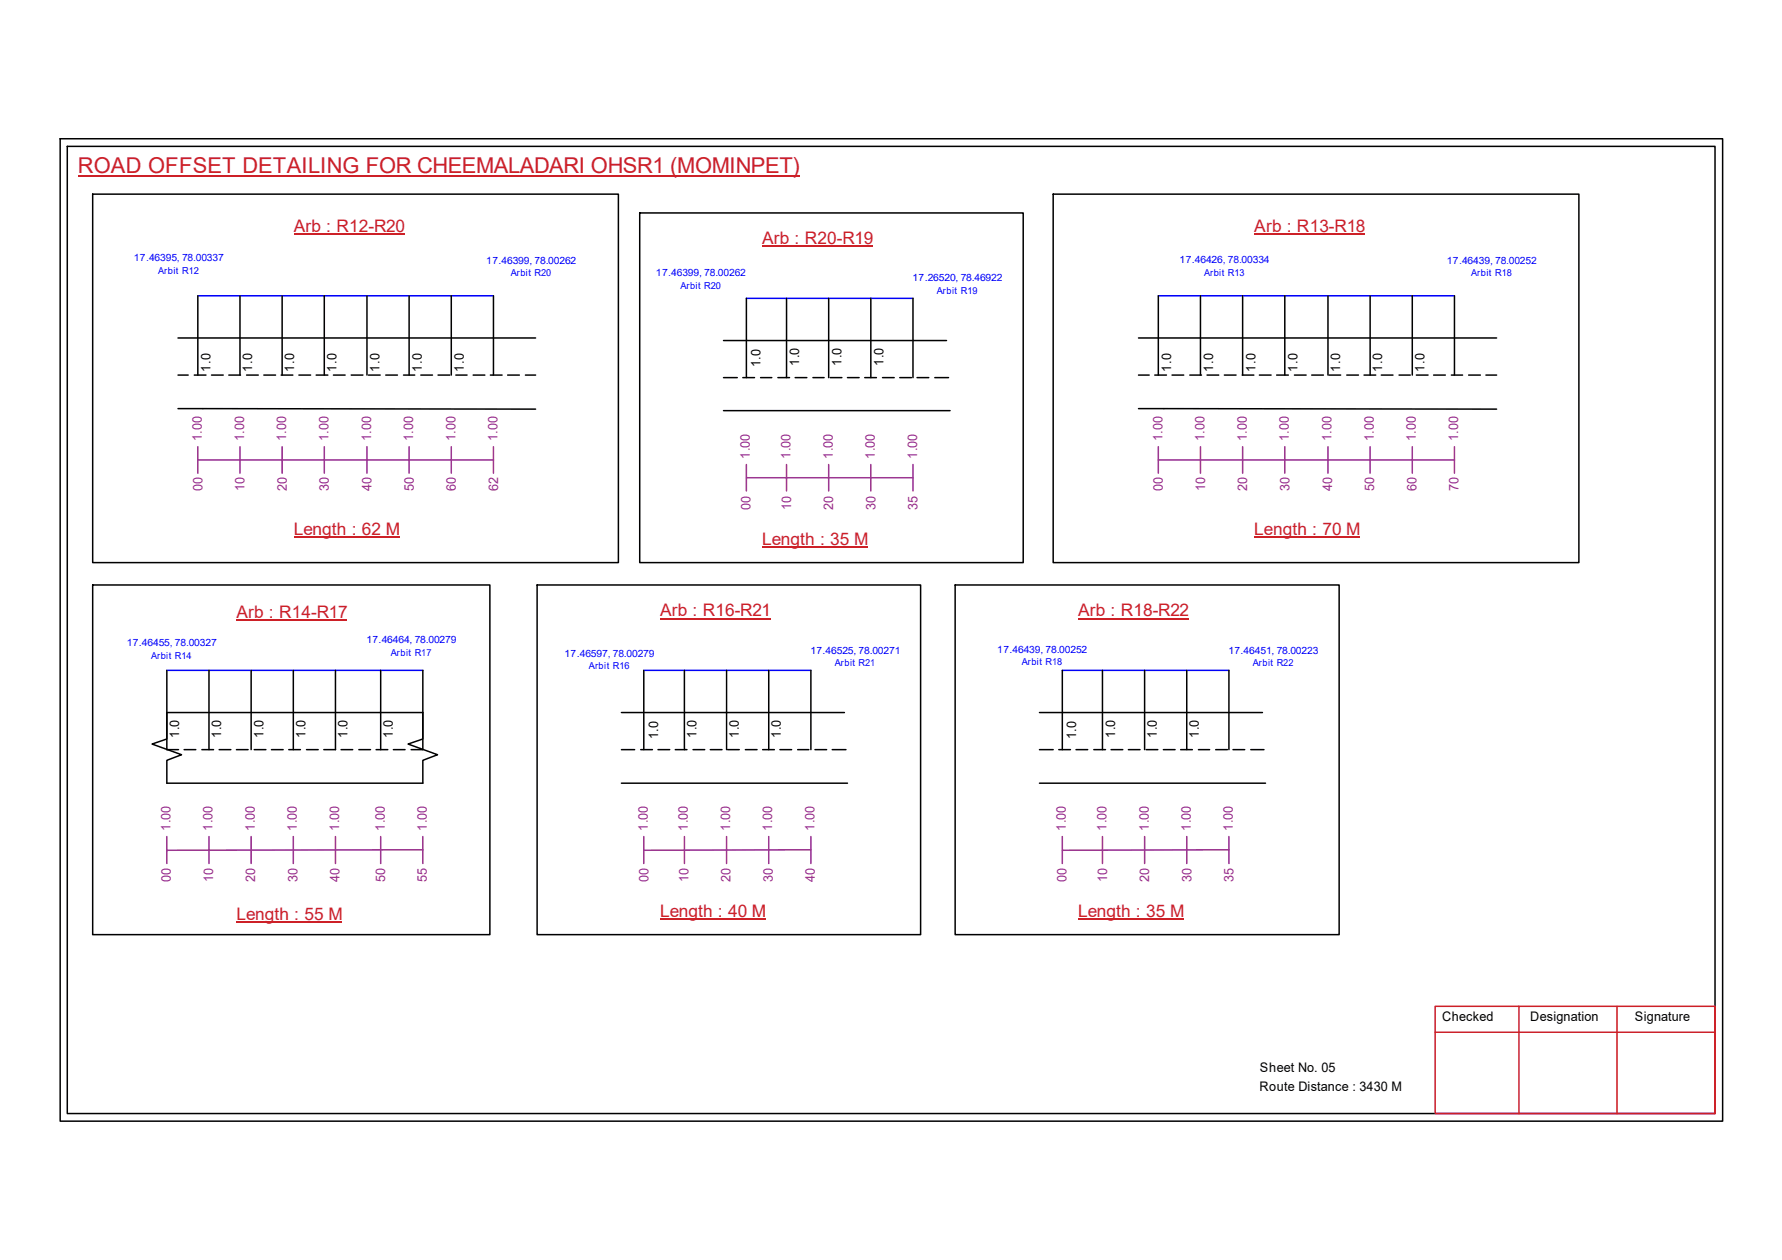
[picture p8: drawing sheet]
<svg xmlns="http://www.w3.org/2000/svg" width="297mm" height="210mm" viewBox="0 0 297 210" stroke-linecap="round" stroke-linejoin="round" font-family="sans-serif">
<g fill="none" stroke="#000" stroke-width=".25">
<path d="M10 23.1h277.1v163.7h-277.1zM11.2 24.4h274.7v161.1h-274.7zM15.4 32.3h87.7v61.4h-87.7zM106.6 35.5h64v58.2h-64zM175.6 32.3h87.6v61.4h-87.6zM29.7 56.3h59.6M33 49.3v13.2M40 49.3v13.2M47 49.3v13.2M54.1 49.3v13.2M61.2 49.3v13.2M68.2 49.3v13.2"/>
<path d="M75.2 49.3v13.2M82.3 49.3v13.2M120.6 56.7h37.2M124.4 49.7v13.2M131.1 49.7v13.2M138.1 49.7v13.2M145.2 49.7v13.2M152.2 49.7v13.2M189.8 56.3h59.7M193.1 49.3v13.2M200.1 49.3v13.2M207.1 49.3v13.2"/>
<path d="M214.2 49.3v13.2M221.4 49.3v13.2M228.4 49.3v13.2M235.4 49.3v13.2M242.4 49.3v13.2M29.7 68.1l59.6 .1M29.7 62.5h1.7M32.4 62.5h1.9M35.3 62.5h1.9M38.1 62.5h2M41.1 62.5h1.9M44 62.5h1.9"/>
<path d="M46.9 62.5h1.9M49.8 62.5h2M52.7 62.5h1.9M55.6 62.5h1.9M58.5 62.5h2M61.4 62.5h2M64.3 62.5h1.9M67.3 62.5h1.8M70.1 62.5h2M73 62.5h2M76 62.5h1.8M78.9 62.5h1.9"/>
<path d="M81.7 62.5h2M84.6 62.5h2M87.6 62.5h1.7M120.6 68.4h37.8M120.6 62.9h2.3M123.8 62.9h2M126.8 62.9h1.8M129.7 62.9h1.9M132.5 62.9h2M135.5 62.9h1.9M138.4 62.9h1.9M141.3 62.9h1.9"/>
<path d="M144.1 62.9h2M147.1 62.9h2M150 62.9h1.9M152.9 62.9h1.9M155.8 62.9h2.3M189.8 68.1l59.7 .1M189.8 62.5h1.8M192.5 62.5h1.9M195.4 62.5h1.9M198.3 62.5h2M201.2 62.5h2M204.1 62.5h1.9"/>
<path d="M207 62.5h2M209.9 62.5h2M212.8 62.5h2M215.8 62.5h1.9M218.6 62.5h2M221.5 62.5h2M224.5 62.5h1.9M227.4 62.5h1.9M230.2 62.5h2M233.2 62.5h1.9M236.1 62.5h1.9M239 62.5h1.9"/>
<path d="M241.9 62.5h1.9M244.8 62.5h2M247.7 62.5h1.8M15.4 97.5h66.3v58.2h-66.3zM89.5 97.5h64v58.2h-64zM159.2 97.5h64v58.2h-64zM27.8 118.7h42.7v4.4l-2.5 .9 4.9 1.7-2.4 1v3.8h-42.7v-3.8l2.5-1-4.9-1.7 2.4-.9zM27.8 111.7v13.2h2M34.8 111.7v13.2M41.9 111.7v13.2M48.9 111.7v13.2M55.9 111.7v13.2h-1.9"/>
<path d="M63.5 111.7v13.2M70.5 111.7v13.2h-2M103.6 118.7h37.2M107.3 111.7v13.2M114.1 111.7v13.2M121.1 111.7v13.2M128.1 111.7v13.2M135.2 111.7v13.2M173.3 118.7h37.1M177.1 111.7v13.2M183.8 111.7v13.2M190.8 111.7v13.2"/>
<path d="M197.8 111.7v13.2M204.8 111.7v13.2M30.7 124.9h1.9M33.7 124.9h1.9M36.5 124.9h2M39.4 124.9h2M42.4 124.9h1.9M45.3 124.9h1.9M48.1 124.9h2M51.1 124.9h1.9M56.9 124.9h1.9M59.8 124.9h2"/>
<path d="M62.7 124.9h1.9M65.6 124.9h1.9M103.6 130.5h37.7M103.6 124.9h2.2M106.8 124.9h2M109.7 124.9h1.9M112.6 124.9h1.9M115.5 124.9h2M118.4 124.9h2M121.3 124.9h1.9M124.2 124.9h2M127.1 124.9h2"/>
<path d="M130 124.9h1.9M133 124.9h1.8M135.8 124.9h2M138.7 124.9h2.3M173.3 130.5h37.6M173.3 124.9h2.3M176.5 124.9h1.9M179.4 124.9h1.9M182.3 124.9h2M185.2 124.9h2M188.1 124.9h1.9M191 124.9h2"/>
<path d="M193.9 124.9h2M196.8 124.9h2M199.8 124.9h1.8M202.6 124.9h2M205.5 124.9h2M208.5 124.9h2.2"/>
</g>
<path d="M239.2 167.6h46.7v17.9h-46.7zM239.2 172h46.7M253.2 167.6v17.9M269.5 167.6v17.9" fill="none" stroke="#cc1f26" stroke-width=".25"/>
<path d="M13 29.3h120.3" fill="none" stroke="#cd2027" stroke-width=".25"/>
<path d="M33 49.3h49.3M124.4 49.7h27.8M193.1 49.3h49.3M27.8 111.7h42.7M107.3 111.7h27.9M177.1 111.7h27.7" fill="none" stroke="#00f" stroke-width=".25"/>
<g fill="none" stroke="#93278f" stroke-width=".25">
<path d="M33 76.6h49.3M33 74.4v4.4M40 74.4v4.4M47 74.4v4.4M54.1 74.4v4.4M61.2 74.4v4.4M68.2 74.4v4.4M75.2 74.4v4.4M82.3 74.4v4.4M124.4 79.6h27.8M124.4 77.4v4.4M131.1 77.4v4.4"/>
<path d="M138.1 77.4v4.4M145.2 77.4v4.4M152.2 77.4v4.4M193.1 76.6h49.3M193.1 74.4v4.4M200.1 74.4v4.4M207.1 74.4v4.4M214.2 74.4v4.4M221.4 74.4v4.4M228.4 74.4v4.4M235.4 74.4v4.4M242.4 74.4v4.4"/>
<path d="M27.8 139.4v4.4M34.8 139.4v4.4M41.9 139.4v4.4M48.9 139.4v4.4M55.9 139.4v4.4M63.5 139.4v4.4M70.5 139.4v4.4M107.3 139.4v4.4M114.1 139.4v4.4M121.1 139.4v4.4M128.1 139.4v4.4M135.2 139.4v4.4"/>
<path d="M177.1 139.4v4.4M183.8 139.4v4.4M190.8 139.4v4.4M197.8 139.4v4.4M204.8 139.4v4.4M70.5 141.6h-42.7M135.2 141.6h-27.9M204.8 141.6h-27.7"/>
</g>
<path d="M49 39h18.4M209.1 39h18.4M127 41.1h18.5M49 89.4h17.6M127 91.2h17.6M209.1 89.4h17.6M39.4 103.2h18.5M110 103h18.5M179.7 103h18.5M39.4 153.6h17.6M110 153.2h17.6M179.7 153.2h17.6" fill="none" stroke="#cd2027" stroke-width=".17"/>
<text font-size="3.6" fill="#cd2027" x="13" y="28.9">ROAD OFFSET DETAILING FOR CHEEMALADARI OHSR1 (MOMINPET)</text>
<g font-size="2.9" fill="#cd2027">
<text x="49" y="38.7">Arb : R12-R20</text>
<text x="127" y="40.7">Arb : R20-R19</text>
<text x="209.1" y="38.7">Arb : R13-R18</text>
<text x="49" y="89.1">Length : 62 M</text>
<text x="209.1" y="89.1">Length : 70 M</text>
<text x="127" y="90.8">Length : 35 M</text>
<text x="39.4" y="102.9">Arb : R14-R17</text>
<text x="110" y="102.7">Arb : R16-R21</text>
<text x="179.7" y="102.7">Arb : R18-R22</text>
<text x="39.4" y="153.2">Length : 55 M</text>
<text x="110" y="152.8">Length : 40 M</text>
<text x="179.7" y="152.8">Length : 35 M</text>
</g>
<g font-size="2.2">
<text x="35.1" y="61.9" transform="rotate(-90 35.1 61.9)">1.0</text>
<text x="42" y="61.9" transform="rotate(-90 42 61.9)">1.0</text>
<text x="49.1" y="61.9" transform="rotate(-90 49.1 61.9)">1.0</text>
<text x="56.1" y="61.9" transform="rotate(-90 56.1 61.9)">1.0</text>
<text x="63.3" y="61.9" transform="rotate(-90 63.3 61.9)">1.0</text>
<text x="70.3" y="61.9" transform="rotate(-90 70.3 61.9)">1.0</text>
<text x="77.3" y="61.9" transform="rotate(-90 77.3 61.9)">1.0</text>
<text x="126.8" y="61.2" transform="rotate(-90 126.8 61.2)">1.0</text>
<text x="133.2" y="61" transform="rotate(-90 133.2 61)">1.0</text>
<text x="140.2" y="61" transform="rotate(-90 140.2 61)">1.0</text>
<text x="147.3" y="61" transform="rotate(-90 147.3 61)">1.0</text>
<text x="195.2" y="61.9" transform="rotate(-90 195.2 61.9)">1.0</text>
<text x="202.2" y="61.9" transform="rotate(-90 202.2 61.9)">1.0</text>
<text x="209.3" y="61.9" transform="rotate(-90 209.3 61.9)">1.0</text>
<text x="216.3" y="61.9" transform="rotate(-90 216.3 61.9)">1.0</text>
<text x="223.4" y="61.9" transform="rotate(-90 223.4 61.9)">1.0</text>
<text x="230.4" y="61.9" transform="rotate(-90 230.4 61.9)">1.0</text>
<text x="237.4" y="61.9" transform="rotate(-90 237.4 61.9)">1.0</text>
<text x="29.8" y="122.9" transform="rotate(-90 29.8 122.9)">1.0</text>
<text x="36.9" y="122.9" transform="rotate(-90 36.9 122.9)">1.0</text>
<text x="43.9" y="122.9" transform="rotate(-90 43.9 122.9)">1.0</text>
<text x="50.9" y="122.9" transform="rotate(-90 50.9 122.9)">1.0</text>
<text x="58" y="122.9" transform="rotate(-90 58 122.9)">1.0</text>
<text x="65.5" y="122.9" transform="rotate(-90 65.5 122.9)">1.0</text>
<text x="109.7" y="123.2" transform="rotate(-90 109.7 123.2)">1.0</text>
<text x="116.1" y="122.9" transform="rotate(-90 116.1 122.9)">1.0</text>
<text x="123.1" y="122.9" transform="rotate(-90 123.1 122.9)">1.0</text>
<text x="130.2" y="122.9" transform="rotate(-90 130.2 122.9)">1.0</text>
<text x="179.4" y="123.2" transform="rotate(-90 179.4 123.2)">1.0</text>
<text x="185.9" y="122.9" transform="rotate(-90 185.9 122.9)">1.0</text>
<text x="192.8" y="122.9" transform="rotate(-90 192.8 122.9)">1.0</text>
<text x="199.9" y="122.9" transform="rotate(-90 199.9 122.9)">1.0</text>
<text x="240.4" y="170.1">Checked</text>
<text x="255.1" y="170.1">Designation</text>
<text x="272.5" y="170.1">Signature</text>
<text x="210" y="178.6">Sheet No. 05</text>
<text x="209.9" y="181.7">Route Distance : 3430 M</text>
</g>
<g font-size="2.2" fill="#93278f">
<text x="33.7" y="73.5" transform="rotate(-90 33.7 73.5)">1.00</text>
<text x="40.7" y="73.5" transform="rotate(-90 40.7 73.5)">1.00</text>
<text x="47.7" y="73.5" transform="rotate(-90 47.7 73.5)">1.00</text>
<text x="54.7" y="73.5" transform="rotate(-90 54.7 73.5)">1.00</text>
<text x="61.8" y="73.5" transform="rotate(-90 61.8 73.5)">1.00</text>
<text x="68.9" y="73.5" transform="rotate(-90 68.9 73.5)">1.00</text>
<text x="75.9" y="73.5" transform="rotate(-90 75.9 73.5)">1.00</text>
<text x="82.9" y="73.5" transform="rotate(-90 82.9 73.5)">1.00</text>
<text x="125" y="76.5" transform="rotate(-90 125 76.5)">1.00</text>
<text x="131.8" y="76.5" transform="rotate(-90 131.8 76.5)">1.00</text>
<text x="138.8" y="76.5" transform="rotate(-90 138.8 76.5)">1.00</text>
<text x="145.8" y="76.5" transform="rotate(-90 145.8 76.5)">1.00</text>
<text x="152.9" y="76.5" transform="rotate(-90 152.9 76.5)">1.00</text>
<text x="193.8" y="73.5" transform="rotate(-90 193.8 73.5)">1.00</text>
<text x="200.8" y="73.5" transform="rotate(-90 200.8 73.5)">1.00</text>
<text x="207.8" y="73.5" transform="rotate(-90 207.8 73.5)">1.00</text>
<text x="214.8" y="73.5" transform="rotate(-90 214.8 73.5)">1.00</text>
<text x="222" y="73.5" transform="rotate(-90 222 73.5)">1.00</text>
<text x="229" y="73.5" transform="rotate(-90 229 73.5)">1.00</text>
<text x="236" y="73.5" transform="rotate(-90 236 73.5)">1.00</text>
<text x="243" y="73.5" transform="rotate(-90 243 73.5)">1.00</text>
<text x="33.7" y="81.9" transform="rotate(-90 33.7 81.9)">00</text>
<text x="40.8" y="81.9" transform="rotate(-90 40.8 81.9)">10</text>
<text x="47.8" y="81.9" transform="rotate(-90 47.8 81.9)">20</text>
<text x="54.8" y="81.9" transform="rotate(-90 54.8 81.9)">30</text>
<text x="61.9" y="81.9" transform="rotate(-90 61.9 81.9)">40</text>
<text x="69" y="81.9" transform="rotate(-90 69 81.9)">50</text>
<text x="76" y="81.9" transform="rotate(-90 76 81.9)">60</text>
<text x="83" y="81.9" transform="rotate(-90 83 81.9)">62</text>
<text x="193.8" y="81.9" transform="rotate(-90 193.8 81.9)">00</text>
<text x="200.9" y="81.9" transform="rotate(-90 200.9 81.9)">10</text>
<text x="207.9" y="81.9" transform="rotate(-90 207.9 81.9)">20</text>
<text x="214.9" y="81.9" transform="rotate(-90 214.9 81.9)">30</text>
<text x="222" y="81.9" transform="rotate(-90 222 81.9)">40</text>
<text x="229.1" y="81.9" transform="rotate(-90 229.1 81.9)">50</text>
<text x="236.1" y="81.9" transform="rotate(-90 236.1 81.9)">60</text>
<text x="243.1" y="81.9" transform="rotate(-90 243.1 81.9)">70</text>
<text x="125.1" y="84.9" transform="rotate(-90 125.1 84.9)">00</text>
<text x="131.9" y="84.9" transform="rotate(-90 131.9 84.9)">10</text>
<text x="138.9" y="84.9" transform="rotate(-90 138.9 84.9)">20</text>
<text x="145.9" y="84.9" transform="rotate(-90 145.9 84.9)">30</text>
<text x="152.9" y="84.9" transform="rotate(-90 152.9 84.9)">35</text>
<text x="28.4" y="138.4" transform="rotate(-90 28.4 138.4)">1.00</text>
<text x="35.4" y="138.4" transform="rotate(-90 35.4 138.4)">1.00</text>
<text x="42.5" y="138.4" transform="rotate(-90 42.5 138.4)">1.00</text>
<text x="49.5" y="138.4" transform="rotate(-90 49.5 138.4)">1.00</text>
<text x="56.5" y="138.4" transform="rotate(-90 56.5 138.4)">1.00</text>
<text x="64.1" y="138.4" transform="rotate(-90 64.1 138.4)">1.00</text>
<text x="71.2" y="138.4" transform="rotate(-90 71.2 138.4)">1.00</text>
<text x="108" y="138.4" transform="rotate(-90 108 138.4)">1.00</text>
<text x="114.7" y="138.4" transform="rotate(-90 114.7 138.4)">1.00</text>
<text x="121.7" y="138.4" transform="rotate(-90 121.7 138.4)">1.00</text>
<text x="128.7" y="138.4" transform="rotate(-90 128.7 138.4)">1.00</text>
<text x="135.8" y="138.4" transform="rotate(-90 135.8 138.4)">1.00</text>
<text x="177.7" y="138.4" transform="rotate(-90 177.7 138.4)">1.00</text>
<text x="184.4" y="138.4" transform="rotate(-90 184.4 138.4)">1.00</text>
<text x="191.5" y="138.4" transform="rotate(-90 191.5 138.4)">1.00</text>
<text x="198.5" y="138.4" transform="rotate(-90 198.5 138.4)">1.00</text>
<text x="205.5" y="138.4" transform="rotate(-90 205.5 138.4)">1.00</text>
<text x="28.5" y="146.9" transform="rotate(-90 28.5 146.9)">00</text>
<text x="35.5" y="146.9" transform="rotate(-90 35.5 146.9)">10</text>
<text x="42.5" y="146.9" transform="rotate(-90 42.5 146.9)">20</text>
<text x="49.6" y="146.9" transform="rotate(-90 49.6 146.9)">30</text>
<text x="56.6" y="146.9" transform="rotate(-90 56.6 146.9)">40</text>
<text x="64.2" y="146.9" transform="rotate(-90 64.2 146.9)">50</text>
<text x="71.2" y="146.9" transform="rotate(-90 71.2 146.9)">55</text>
<text x="108.1" y="146.9" transform="rotate(-90 108.1 146.9)">00</text>
<text x="114.8" y="146.9" transform="rotate(-90 114.8 146.9)">10</text>
<text x="121.8" y="146.9" transform="rotate(-90 121.8 146.9)">20</text>
<text x="128.8" y="146.9" transform="rotate(-90 128.8 146.9)">30</text>
<text x="135.8" y="146.9" transform="rotate(-90 135.8 146.9)">40</text>
<text x="177.8" y="146.9" transform="rotate(-90 177.8 146.9)">00</text>
<text x="184.5" y="146.9" transform="rotate(-90 184.5 146.9)">10</text>
<text x="191.6" y="146.9" transform="rotate(-90 191.6 146.9)">20</text>
<text x="198.6" y="146.9" transform="rotate(-90 198.6 146.9)">30</text>
<text x="205.6" y="146.9" transform="rotate(-90 205.6 146.9)">35</text>
</g>
<g font-size="1.7" fill="#00f">
<text x="22.3" y="43.5">17.46395, 78.00337</text>
<text x="81.1" y="43.9">17.46399, 78.00262</text>
<text x="109.3" y="46.1">17.46399, 78.00262</text>
<text x="152.1" y="46.8">17.26520, 78.46922</text>
<text x="196.6" y="43.9">17.46426, 78.00334</text>
<text x="241.2" y="43.9">17.46439, 78.00252</text>
<text x="21.1" y="107.7">17.46455, 78.00327</text>
<text x="61.1" y="107.1">17.46464, 78.00279</text>
<text x="94.1" y="109.4">17.46597, 78.00279</text>
<text x="135.1" y="108.9">17.46525, 78.00271</text>
<text x="166.2" y="108.7">17.46439, 78.00252</text>
<text x="204.8" y="108.9">17.46451, 78.00223</text>
</g>
<g font-size="1.6" fill="#00f">
<text x="26.4" y="45.6">Arbit R12</text>
<text x="85.1" y="46.1">Arbit R20</text>
<text x="200.7" y="46">Arbit R13</text>
<text x="245.2" y="46.1">Arbit R18</text>
<text x="113.4" y="48.2">Arbit R20</text>
<text x="156.2" y="49">Arbit R19</text>
<text x="25.2" y="109.8">Arbit R14</text>
<text x="65.1" y="109.3">Arbit R17</text>
<text x="98.2" y="111.5">Arbit R16</text>
<text x="139.1" y="111">Arbit R21</text>
<text x="170.3" y="110.8">Arbit R18</text>
<text x="208.8" y="111">Arbit R22</text>
</g>
</svg>
